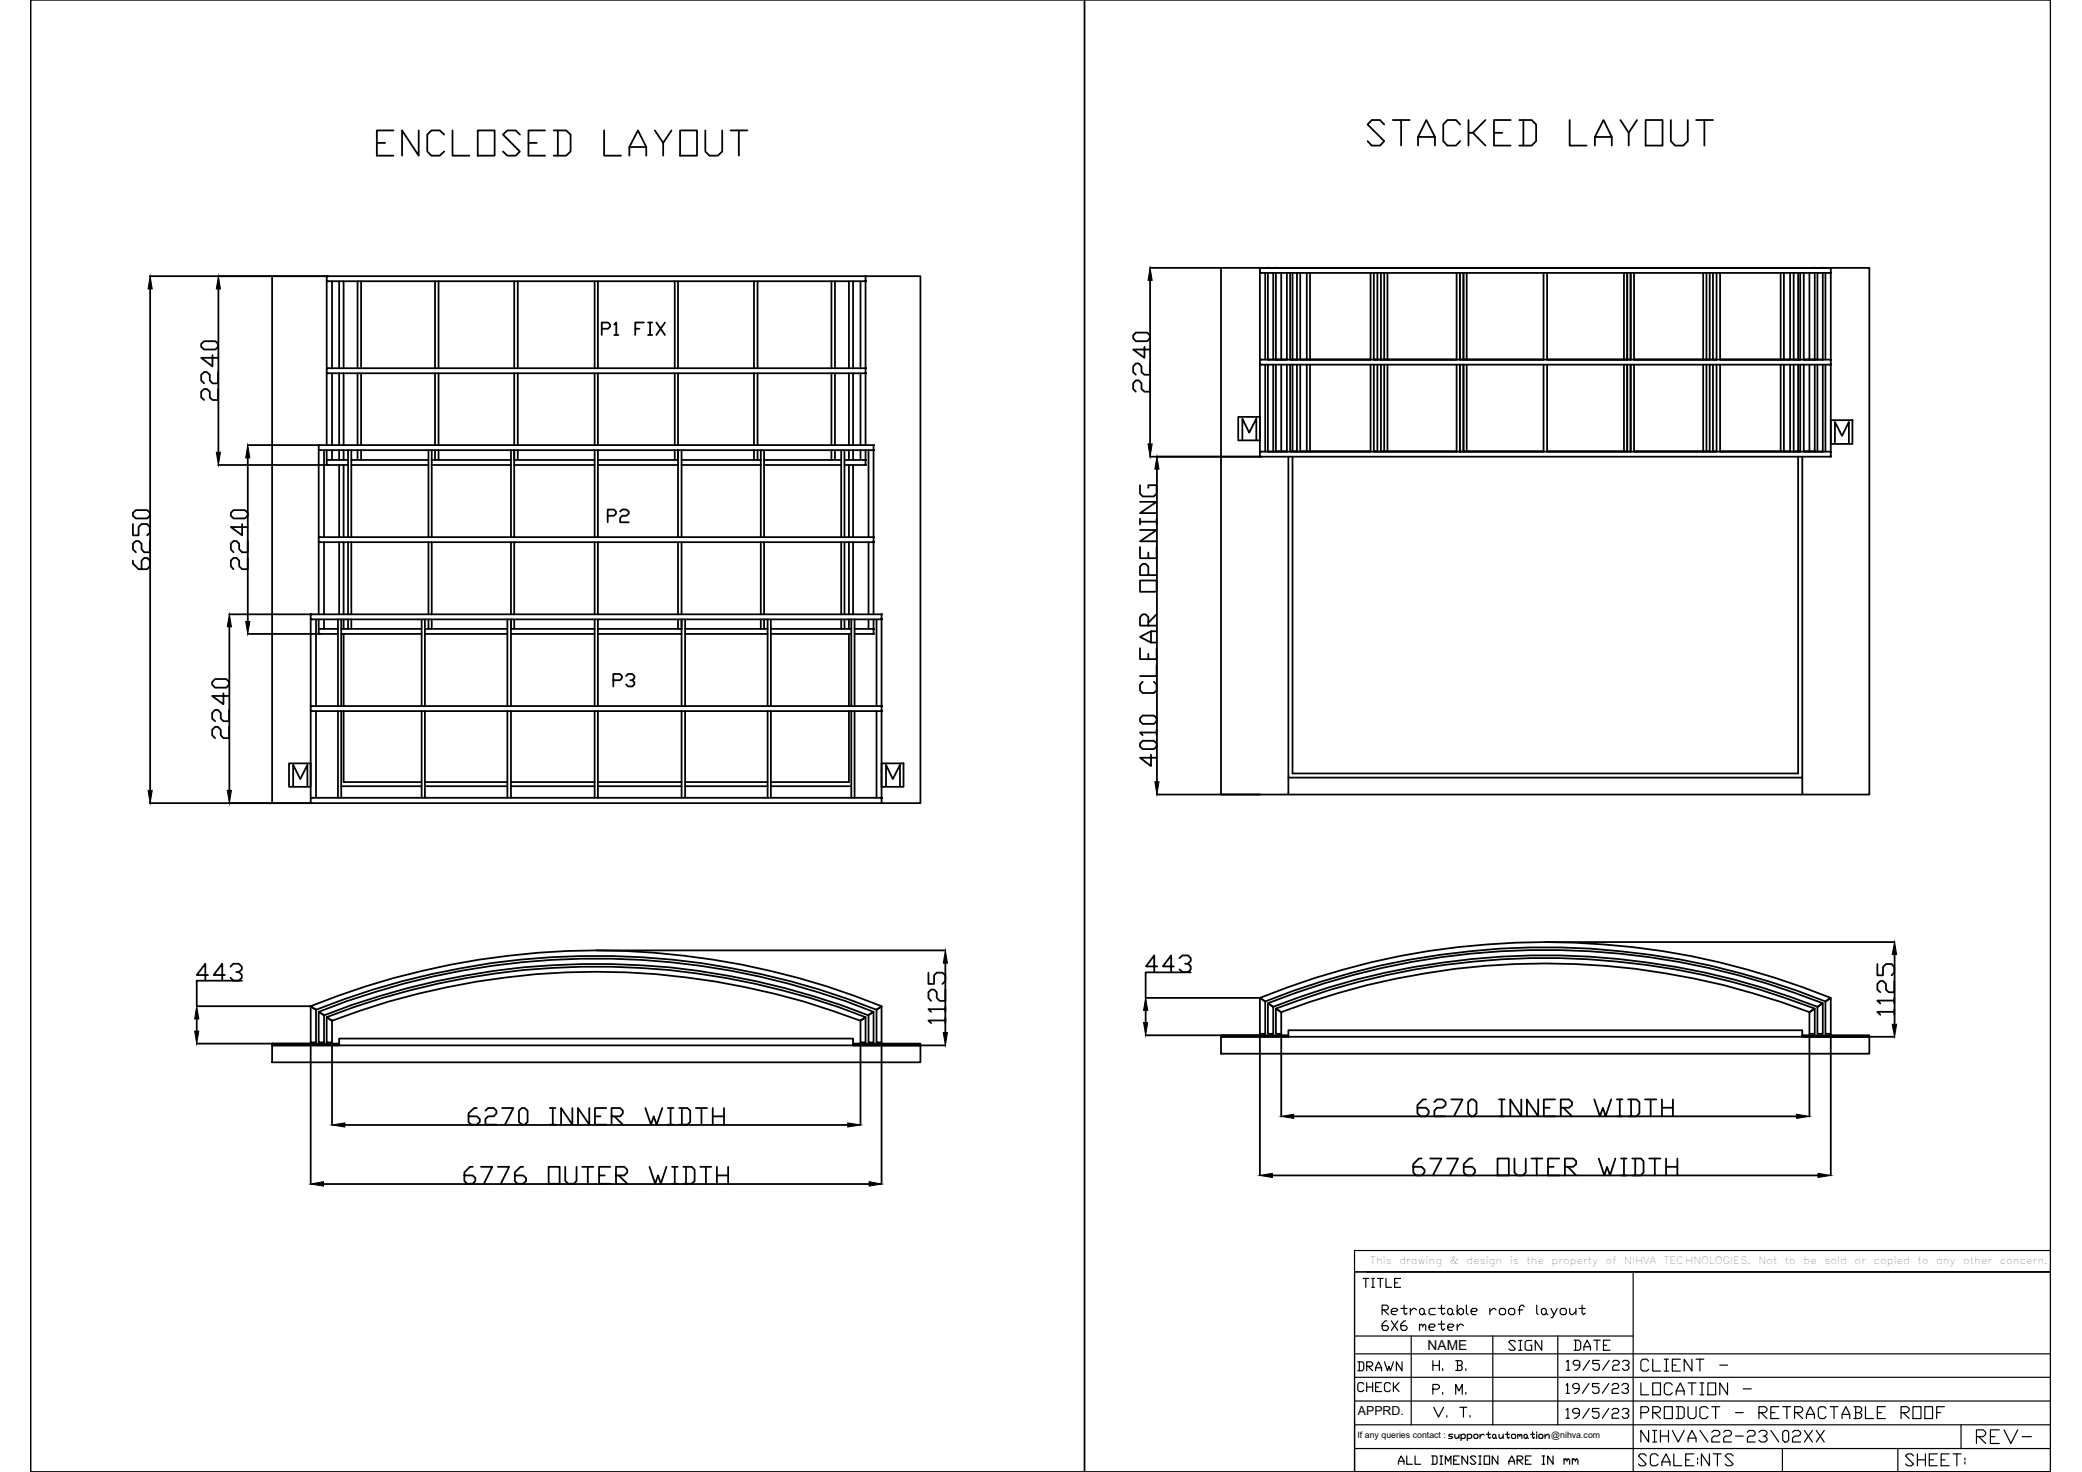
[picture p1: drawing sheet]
<svg xmlns="http://www.w3.org/2000/svg" width="297mm" height="210mm" viewBox="0 0 297 210" stroke-linecap="round" stroke-linejoin="round" font-family="sans-serif">
<!-- layer: 0 -->
<g fill="none" stroke="#000" stroke-width=".25">
<path d="M4.4 0h288.2v209.9h-288.2zM154.7 0v209.9M21.4 39.4h25.3M38.8 39.4v75.1h5.6M46.7 40v.1M46.7 39.4h.1M123.4 39.4h.1M123.4 39.4h7.9v75.1h-5.6M123.5 39.4h.1M123.5 40v.1M164.1 38.2h18M164.1 40v23.3"/>
<path d="M174.2 38.2v75.1h9.6v-2.4M179.7 38.8l.1 .1h81.3l.1-.1M179.7 38.8v12.6M179.8 38.8l.1 .1M179.8 38.2h.1M179.8 38.9h.1M179.9 38.2l-.1 .1M180.5 38.9v12.4M180.9 38.9v12.4M180.9 38.2h79.1M181 38.2h.1M181.7 38.9v12.4"/>
<path d="M182 38.9v12.4M182.1 38.2h76.8M182.1 38.2h.1M182.8 38.9v12.4M183.6 38.9v12.4h-2.7M184.1 38.9v12.4h11.4v-12.4M184.4 38.9v12.4M185 38.9v12.4M185.5 38.9v12.4M186.4 38.9v12.4M186.9 38.9v12.4M196 38.9v12.4h11.8v-12.4"/>
<path d="M196.5 38.9v12.4M197 38.9v12.4M197.5 38.9v12.4M198 38.9v12.4M208.3 38.9v12.4M208.8 38.9v12.4M209.3 38.9v12.4M220.2 38.9v12.4h-11.9M220.7 38.9v12.4h12v-12.4M231.7 38.9v12.4M232.2 38.9v12.4M232.6 38.9v12.4"/>
<path d="M233.1 38.9v12.4h11.8v-12.4M243 38.9v12.4M243.5 38.9v12.4M243.9 38.9v12.4M244.4 38.9v12.4M245.4 38.9v12.4h11.4v-12.4M254 38.9v12.4M254.5 38.9v12.4M255.4 38.9v12.4M255.9 38.9v12.4M256.5 38.9v12.4M257.3 38.9v12.4h2.7"/>
<path d="M258.1 38.9v12.4M258.8 38.2h.1M258.8 38.2h7.9v75.1h-9.6v-2.4M258.9 38.9v12.4M259.3 38.9v12.4M260 38.2h.1M260.1 38.9v12.4M260.4 38.9v12.4M261.1 38.2h.1M261.1 38.9h.1M261.1 38.2l.1 .1M261.2 38.8l-.1 .1"/>
<path d="M261.2 38.3v-.1h-81.5v.6M261.2 38.3v26.7M21.4 41.2v71.5M28.7 49l.4-.3h1.6l.4 .3v.5l-.4 .3h-1.6l-.4-.3zM30.3 50.6v1.7l-1.6-1.3h2.4M31.1 55.5v1.5h-.8l-.4-.3v-.8l-.4-.4h-.4l-.4 .4v.8l.4 .3M31.1 53.1v1.6h-.8l-.4-.5v-.8l-.4-.3h-.4l-.4 .3v.8l.4 .5M31.2 41.2v23.3M46.6 40l.1-.6h76.8v24.1M46.6 40l.1 .1h76.8v-.1M46.6 53.1l.1 .1h76.7l.1-.1M46.6 40v12.5"/>
<path d="M46.6 53.1v10.4M46.7 53.1v.1M46.7 40.1h.1M46.7 52.5h.1M46.7 53.2h.1M47.4 40.1v12.4M47.4 53.2v10.3M48.4 40.1v12.4M48.4 53.2v10.3M49 40.1v12.4M49 53.2v10.3M51 40.1v12.4"/>
<path d="M51 53.2v10.3M51.5 40.1v12.4M51.5 53.2v10.3M62.1 40.1v12.4M62.1 53.2v10.3M62.6 40.1v12.4M62.6 53.2v10.3M73.4 40.1v12.4M73.4 53.2v10.3M73.9 40.1v12.4M73.9 53.2v10.3M84.8 40.1v12.4"/>
<path d="M84.8 53.2v10.3M85.3 40.1v12.4M85.3 53.2v10.3M96.3 40.1v12.4M96.3 53.2v10.3M96.7 40.1v12.4M96.7 53.2v10.3M107.6 40.1v12.4M107.6 53.2v10.3M108.1 40.1v12.4M108.1 53.2v10.3M118.6 40.1v12.4"/>
<path d="M118.6 53.2v10.3M119.1 40.1v12.4M119.1 53.2v10.3M121.1 40.1v12.4M121.1 53.2v10.3M121.7 40.1v12.4M121.7 53.2v10.3M122.8 40.1v12.4M122.8 53.2v10.3M123.4 40.1h.1M123.4 52.5h.1M123.4 53.2h.1"/>
<path d="M123.5 52.5h.1M123.5 52.5h-76.8l-.1 .6M123.5 53.1v.1M162.1 47.4h1.6l.4 .5v.3l-.4 .5h-1.6l-.4-.5v-.3zM163.3 49.5v1.5l-1.6-1.2h2.4M164.1 54.2v1.7h-.8l-.4-.4v-.8l-.4-.5h-.4l-.4 .5v.8l.4 .4M164.1 51.8v1.6h-.8l-.4-.3v-.8l-.4-.5h-.4l-.4 .5v.8l.4 .3M176.7 59.5h3v3.3h-3zM179.7 51.9v.1h81.5v-.1M179.7 51.9v13.2h.1h81.3l.1-.1M179.8 51.9l.1 .1M179.8 51.3h.1"/>
<path d="M179.8 52h.1M179.9 51.3h-.1M180.5 52v12.4M180.9 52v12.4M181 51.3h.1M181.7 52v12.4M182 52v12.4M182.1 51.3h.1M182.8 52v12.4M183.6 52v12.4h-2.7M184.1 52v12.4h11.4v-12.4M184.4 52v12.4"/>
<path d="M185 52v12.4M185.5 52v12.4M186.4 52v12.4M186.9 52v12.4M196 52v12.4h11.8v-12.4M196.5 52v12.4M197 52v12.4M197.5 52v12.4M198 52v12.4M208.3 51.3h.1M208.3 52v12.4h11.9v-12.4M208.8 52v12.4"/>
<path d="M209.3 52v12.4M220.7 52v12.4h12v-12.4M231.7 52v12.4M232.2 52v12.4M232.6 52v12.4M233.1 52v12.4h11.8v-12.4M243 52v12.4M243.5 52v12.4M243.9 52v12.4M244.4 52v12.4M245.4 52v12.4h11.4v-12.4M254 52v12.4"/>
<path d="M254.5 52v12.4M255.4 52v12.4M255.9 52v12.4M256.5 52v12.4M257.3 52v12.4h2.7M258.1 52v12.4M258.8 51.3h.1M258.9 52v12.4M259.3 52v12.4M260 51.3h.1M260.1 52v12.4M260.4 52v12.4"/>
<path d="M261.1 51.3h.1M261.1 52h.1M261.2 51.9l-.1 .1M261.2 51.4l-.1-.1h-81.3h-.1v.6M261.2 59.9h3.1v3.4h-3.1zM19 79.9v.5l.8 .8h1.2l.4-.5v-.8l-.4-.3h-.4l-.4 .3v1.3M19 74.7v1.6h.8v-1.1l.4-.5h.8l.4 .5v.8l-.4 .3M19 73.1l.4-.4h1.6l.4 .4v.4l-.4 .4h-1.6l-.4-.4zM21.4 77.1v1.7h-.8l-.4-.5v-.8l-.4-.4h-.4l-.4 .4v.8l.4 .5M31.1 66.3h15.5M33.3 72.7h1.6l.4 .4v.4l-.4 .4h-1.6l-.4-.4v-.4zM34.5 74.7v1.6l-1.6-1.1h2.4"/>
<path d="M35.3 79.6v1.6h-.8l-.4-.5v-.8l-.4-.3h-.4l-.4 .3v.8l.4 .5M35.3 77.1v1.7h-.8l-.4-.5v-.8l-.4-.4h-.4l-.4 .4v.8l.4 .5M35.3 63.5h10.3M35.3 65.3v23.3M45.5 64.1v-.6h79.1v24.1M45.5 64.1h79.1M45.5 77.2v.1h79.1v-.1M45.5 64.1v12.6M45.5 77.2v10.4M45.5 64.1l.1 .1M45.5 77.2l.1 .1M45.6 63.5h.1"/>
<path d="M45.6 64.2h.1M45.6 76.6h.1M45.6 77.3h.1M45.6 63.5h-.1M45.6 76.6l-.1 .1M46.2 64.2v12.4M46.2 77.3v10.3M46.6 64.2v1.5M46.7 66.2v.1M46.7 65.6h-.1l.1 .7h3M46.7 65.6h.1M46.7 66.3h.1"/>
<path d="M46.7 65.6h3M46.7 65.6v.1M47.4 64.2v1.4M48.4 64.2v1.4M48.4 66.3v10.3M48.4 77.3v10.3M49 64.2v1.4M49 66.3v10.3M49 77.3v10.3M49.7 64.2v12.4M49.7 77.3v10.3M50.1 64.2v12.4"/>
<path d="M50.1 77.3v10.3M50.1 65.6h11M50.1 66.3h11M51 64.2v1.4M51.5 64.2v1.4M61.1 64.2v12.4M61.1 77.3v10.3M61.6 64.2v12.4M61.6 77.3v10.3M61.6 65.6h11.3M61.6 66.3h11.3M62.1 64.2v1.4"/>
<path d="M62.6 64.2v1.4M72.9 64.2v12.4M72.9 77.3v10.3M73.4 64.2v12.4M73.4 77.3v10.3M73.4 65.6h11.4M73.4 66.3h11.4M73.9 64.2v1.4M84.8 64.2v12.4M84.8 77.3v10.3M85.3 64.2v12.4M85.3 77.3v10.3"/>
<path d="M85.3 65.6h11.4M85.3 66.3h11.4M96.3 64.2v1.4M96.7 64.2v12.4M96.7 77.3v10.3M97.2 64.2v12.4M97.2 77.3v10.3M97.2 65.6h11.3M97.2 66.3h11.3M107.6 64.2v1.4M108.1 64.2v1.4M108.5 64.2v12.4"/>
<path d="M108.5 77.3v10.3M109 64.2v12.4M109 77.3v10.3M109 65.6h11M109 66.3h11M118.6 64.2v1.4M119.1 64.2v1.4M120 64.2v12.4M120 77.3v10.3M120.5 64.2v12.4M120.5 77.3v10.3M120.5 65.6h2.9"/>
<path d="M121.1 64.2v1.4M121.1 66.3v10.3M121.1 77.3v10.3M121.7 64.2v1.4M121.7 66.3v10.3M121.7 77.3v10.3M122.8 64.2v1.4M123.4 65.6h.1M123.4 66.3h.1M123.4 65.6l.1 .1M123.5 65.6v.1M123.5 64.2v2.1h-3"/>
<path d="M123.5 66.2v.1M123.9 64.2v12.4M123.9 77.3v10.3M124.6 63.5h.1M124.6 64.2h.1M124.6 76.6h.1M124.6 77.3h.1M124.6 76.6l.1 .1M124.6 76.7v-.1h-79.1v.6M124.7 64.1l-.1 .1M124.7 77.2l-.1 .1M162.6 78v1.6h2.4v-1.6"/>
<path d="M162.6 75.6h2.4l-2.4 1.6h2.4M162.6 71.6h2.4l-2.4 1.6h2.4M162.6 69.2v1.2l.4 .4h1.6l.4-.4v-1.2h-1.2v.4M162.6 74v.8M162.6 74.4h2.4M163.8 78.8v.8M164.1 65.1h15.7M165 74v.8M165.1 66.9v44.6M177.2 62.7v-3l1 2 1-2v3M179.7 64.5v-.1h81.5v.1M179.8 65l.1 .1"/>
<path d="M179.8 64.4h.1M179.8 65.1h.1M179.9 64.4l-.1 .1M181 64.4h.1M182.1 64.4h.1M183.6 64.4h-1.5M183.8 65.1v45.8h73.3v-45.8M184.1 64.4h.9M184.4 65.1v45.2h72.1v-45.2M185.5 64.4h10M196 64.4h.5M197 64.4h10.8"/>
<path d="M208.3 64.4h.1M208.8 64.4h11.4M220.7 64.4h11.5M232.6 64.4h.1M233.1 64.4h10.8M244.4 64.4h.5M245.4 64.4h10M255.9 64.4h.9M257.3 64.4h1.5M258.8 64.4h.1M260 64.4h.1M261.1 64.4h.1"/>
<path d="M261.1 65.1h.1M261.1 64.4l.1 .1M261.2 65l-.1 .1M261.8 63.2v-3l1 2 1-2v3M30.3 97.3l.4-.5h1.6l.4 .5v.3l-.4 .5h-1.6l-.4-.5zM31.9 98.9v1.5l-1.6-1.2h2.4M32.7 87.6h11.7M32.7 89.4v23.3M35.3 90.4h10.3M44.3 88.2l.1 .1h81.3l.1-.1M44.4 88.2v.1M44.4 87.6h.1"/>
<path d="M44.4 88.3h.1M45.1 88.3v12.4M45.5 88.3v2.1h2.7M45.5 90.3l.1 .1M45.6 89.7l-.1 .1M45.6 89.7h.1M45.6 90.4h.1M45.6 89.7h2.6M45.6 89.7h-.1M46.2 88.3v1.4M48.2 88.3v12.4M48.7 88.3v12.4"/>
<path d="M48.7 89.7h11.5M48.7 90.4h11.5M49 88.3v1.4M49 90.4v10.3M49.7 88.3v1.4M50.1 88.3v1.4M60.2 88.3v12.4M60.6 88.3v12.4M60.6 89.7h11.8M60.6 90.4h11.8M61.1 88.3v1.4M61.6 88.3v1.4"/>
<path d="M72.4 88.3v12.4M72.9 88.3v12.4M72.9 89.7h11.9M72.9 90.4h11.9M73.4 88.3v1.4M84.8 88.3v12.4M85.3 88.3v12.4M85.3 89.7h11.9M85.3 90.4h11.9M96.7 88.3v1.4M97.2 88.3v12.4M97.7 88.3v12.4"/>
<path d="M97.7 89.7h11.8M97.7 90.4h11.8M108.5 88.3v1.4M109 88.3v1.4M109.5 88.3v12.4M110 88.3v12.4M110 89.7h11.5M110 90.4h11.5M120 88.3v1.4M120.5 88.3v1.4M121.1 88.3v1.4M121.1 90.4v10.3"/>
<path d="M121.5 88.3v12.4M121.9 88.3v12.4M121.9 89.7h2.7M123.9 88.3v1.4M124.6 89.7h.1M124.6 90.4h.1M124.6 89.7v.1M124.6 88.3v2.1h-2.7M124.7 90.3l-.1 .1M125.1 88.3v12.4M125.7 87.6h.1M125.7 88.3h.1"/>
<path d="M125.8 87.6h.1M125.8 88.2v.1M162.6 92.4v1.6h2.4v-1.6M162.6 82.8h2.4v1.6h-2.4zM163 97.2l-.4 .4v.8l.4 .4h1.6l.4-.4v-.8l-.4-.4M163.8 89.2v-1.2l-.4-.4h-.4l-.4 .4v1.2h2.4M163.8 82v-1.2l-.4-.4h-.4l-.4 .4v1.2h2.4M163.8 93.2v.8M164.2 90v1.6M165 94.8v1.6h-2.4M165 90h-.8l-1.6 .8 1.6 .8h.8M165 87.6l-1.2 1.2"/>
<path d="M21.4 114.5h23M32.7 103.6v1.7h-.8l-.4-.5v-.7l-.4-.5h-.4l-.4 .5v.7l.4 .5M32.7 101.2v1.6h-.8l-.4-.3v-.8l-.4-.5h-.4l-.4 .5v.8l.4 .3M41.2 108.9h3.1v3.3h-3.1zM41.8 112.1v-3l1 2 1.1-2v3M44.3 113.8l.1-26.2h81.4l-.1 26.9h-81.3l-.1-.1v-.6h.1h81.3h.1M44.3 100.8l.1-.1h81.4v.1M44.3 101.3l.1 .1h81.4v-.1M44.4 101.3v.1M44.4 114.4v.1M44.4 100.7h.1M44.4 101.4h.1"/>
<path d="M44.4 113.8h.1M44.4 114.5h.1M45.1 101.4v12.4M48.2 101.4v12.4M48.7 101.4v12.4M48.7 112.1h11.5M49 101.4v10.1h11.2M60.2 101.4v12.4M60.6 101.4v12.4M60.6 111.5h11.8M60.6 112.1h11.8M72.4 101.4v12.4"/>
<path d="M72.9 101.4v12.4M72.9 111.5h11.9M72.9 112.1h11.9M84.8 101.4v12.4M85.3 101.4v12.4M85.3 111.5h11.9M85.3 112.1h11.9M97.2 101.4v12.4M97.7 101.4v12.4M97.7 111.5h11.8M97.7 112.1h11.8M109.5 101.4v12.4"/>
<path d="M110 101.4v12.4M110 112.1h11.5M121.1 101.4v10.1h-11.1M121.5 101.4v12.4M121.9 101.4v12.4M125.1 101.4v12.4M125.7 100.7h.1M125.7 101.4h.1M125.7 113.8h.1M125.7 114.5h.1M125.8 100.7h.1M125.8 113.8h.1"/>
<path d="M125.8 108.9h3.1v3.3h-3.1zM125.8 101.3v.1M125.8 114.4v.1M126.4 112.1v-3l1 2 1-2v3M162.6 106l.4-.4h1.6l.4 .4v.4l-.4 .4h-1.6l-.4-.4zM162.6 102.4l.4-.4h1.6l.4 .4v.4l-.4 .4h-1.6l-.4-.4zM164.2 107.6v1.6l-1.6-1.2h2.4M165 104.5h-2.4l.4 .3M165 104v.8M165.1 113.3h14.7M183.8 113.3h73.3M29.7 139h-1.6l1.2-1.6v2.4"/>
<path d="M32.1 139h-1.6l1.2-1.6v2.4M32.9 137.9l.4-.5h.8l.4 .5v.3l-.4 .4h-.4M34.1 138.6l.4 .4v.4l-.4 .4h-.8l-.4-.4M34.5 139.8h-6.4v3.7h16.2M85.1 135.5h49.8M132.5 138.7v1.6h.8v-1.2l.3-.4h.9l.4 .4v.8l-.4 .4M134.9 137.3v9.9M165.1 137.8h-1.6l1.2-1.6v2.4M167.5 137.8h-1.6l1.2-1.6v2.4M168.3 136.6l.4-.4h.8l.4 .4v.4l-.4 .4h-.4M169.5 137.4l.4 .4v.4l-.4 .4h-.8l-.4-.4M169.9 138.7h-6.5v3.6h16.3"/>
<path d="M220.5 134.3h49.8M267.8 137.5v1.6h.8v-1.2l.5-.4h.8l.4 .4v.8l-.4 .4M270.3 139.9v1.6h-.8l-.4-.4v-.8l-.5-.4h-.3l-.5 .4v.8l.5 .4M270.3 136.1v10M28.1 148.8h16.2M28.1 145.3v1.7M38.8 148.8h9.6v.3h-9.6zM38.8 149.1h92.5v2.4h-92.5zM44.3 143.5a107.9 107.9 0 0 1 81.5 0l-.7 .5a108.1 108.1 0 0 0-80.1 0zM44.3 143.5l.8 .5v4.6h-.8zM44.3 148.6v20.2M45.5 144.3a106.9 106.9 0 0 1 79.1 0l-.7 .5a106.4 106.4 0 0 0-77.7 0z"/>
<path d="M45.5 144.3l.7 .5v3.8h-.7zM46.6 145a106 106 0 0 1 76.9 0l-.7 .6a105.2 105.2 0 0 0-75.4 0zM46.6 145l.8 .6v3h-.8zM47.4 148.6v11.8M48.4 148.8v-.7h73.3v.7M68 158h-.4l-.8 .8v1.2l.4 .4h.8l.5-.4v-.4l-.5-.4h-1.2M69.3 158.4l.3-.4h.8l.4 .4v.4l-.4 .4h-.8l-.3 .4v.8h1.5M71.6 158h1.6l-1.1 2.4M74 158.4l.5-.4h.3l.5 .4v1.6l-.5 .4h-.3l-.5-.4zM78.4 158h.8M78.9 158v2.4M81.7 158v2.4l-1.6-2.4v2.4"/>
<path d="M84.1 158v2.4l-1.6-2.4v2.4M84.9 159.2h.8M86.5 158h-1.6v2.4h1.6M87.2 159.2h1.3l.4-.4v-.4l-.4-.4h-1.3v2.4M87.7 159.2l1.2 1.2M92.1 158l.8 2.4 .4-1.2 .4 1.2 .8-2.4M95.3 158h.8M95.7 158v2.4M96.9 158h1.2l.4 .4v1.6l-.4 .4h-1.2M97.3 158v2.4M99.3 158h1.6M100.1 158v2.4"/>
<path d="M101.7 159.2h1.6M101.7 158v2.4M103.3 158v2.4M121.7 148.8h9.6v.3h-9.6zM121.8 149.1h13.1M122.8 145.6l.7-.6v3.6h-.7zM122.8 148.6v11.8M124 144.7l.6-.4v4.3h-.7zM125.1 144l.7-.5v5.1h-.7zM125.8 148.6v20.2M134.9 145.5h-2.4l.3 .4M134.9 143.9h-2.4l.3 .4"/>
<path d="M134.9 141.1v1.6h-.8l-.5-.4v-.8l-.3-.4h-.5l-.3 .4v.8l.3 .4M163.4 147.6h16.3M163.4 144.1v1.7M174.2 147.6h9.6v.2h-9.6zM174.2 147.8h92.5v2.5h-92.5zM179.7 142.3a108.2 108.2 0 0 1 81.5 0l-.7 .5a108.2 108.2 0 0 0-80.1 0zM179.7 142.3l.8 .5v4.6h-.8zM179.7 147.5v20.1M180.9 143.1a106.9 106.9 0 0 1 79.2 0l-.7 .4a107.4 107.4 0 0 0-69.9-2.7l-4 1.3-3.8 1.5zM180.9 143.1l.8 .5v3.8h-.8zM182 143.8a106 106 0 0 1 76.9 0l-.7 .5a106.8 106.8 0 0 0-75.5 0zM182 143.8l.8 .5v3.1h-.8z"/>
<path d="M182.8 147.5v11.7M183.8 147.6v-.7h73.3v.7M184.6 159.2h71.7M203.5 156.8h-.5l-.8 .8v1.2l.4 .4h.9l.3-.4v-.4l-.3-.4h-1.3M204.6 157.2l.4-.4h.8l.4 .4v.4l-.4 .4h-.8l-.4 .4v.8h1.6M207.1 156.8h1.6l-1.3 2.4M209.5 157.2l.3-.4h.4l.5 .4v1.6l-.5 .4h-.4l-.3-.4zM213.9 156.8h.8M214.2 156.8v2.4M217 156.8v2.4l-1.5-2.4v2.4M219.5 156.8v2.4l-1.7-2.4v2.4M220.3 158h.8"/>
<path d="M221.9 156.8h-1.6v2.4M222.7 158h1.2l.4-.4v-.4l-.4-.4h-1.2v2.4M223.1 158l1.2 1.2M227.5 156.8l.8 2.4 .4-1.2 .4 1.2 .8-2.4M230.7 156.8h.8M231.1 156.8v2.4M232.3 156.8h1.2l.4 .4v1.6l-.4 .4h-1.2M232.7 156.8v2.4M234.7 156.8h1.6M235.5 156.8v2.4M237.1 158h1.6M237.1 156.8v2.4"/>
<path d="M238.7 156.8v2.4M257.1 147.6h9.6v.2h-9.6zM257.1 147.8h13.2M258.1 144.3l.8-.5v3.6h-.8zM258.1 147.5v11.7M259.3 143.6l.8-.5v4.3h-.8zM260.4 142.8l.8-.5v5.1h-.8zM261.2 147.5v20.1M270.3 144.3h-2.5l.5 .4M270.3 142.7h-2.5l.5 .4M270.3 142.3v.8M270.3 143.9v.8"/>
<path d="M46.1 168.8h77.9M49.2 160.4h71.7M67.4 166.4h-.3l-.8 .8v1.2l.3 .4h.8l.4-.4v-.4l-.4-.4h-1.1M68.6 166.4h1.6l-1.2 2.4M71 166.4h1.6l-1.1 2.4M74.6 166.4h-.3l-.9 .8v1.2l.4 .4h.8l.5-.4v-.4l-.5-.4h-1.2M78.3 166.4h1.5v2.4h-1.5zM78.4 160.4h.8M80.6 166.4v2l.5 .4h.8l.4-.4v-2M83.1 166.4h1.6M83.9 166.4v2.4M85.5 167.6h.8"/>
<path d="M87.1 166.4h-1.6v2.4h1.6M87.9 167.6h1.2l.4-.4v-.4l-.4-.4h-1.2v2.4M88.3 167.6l1.2 1.2M92.7 166.4l.8 2.4 .4-1.2 .4 1.2 .8-2.4M95.3 160.4h.8M95.9 166.4h.8M95.9 168.8h.8M96.3 166.4v2.4M97.5 166.4h1.2l.4 .4v1.6l-.4 .4h-1.2M97.9 166.4v2.4M99.9 166.4h1.6M100.7 166.4v2.4"/>
<path d="M102.3 167.6h1.6M102.3 166.4v2.4M103.9 166.4v2.4M181.5 167.6h77.9M202.8 165.2h-.4l-.8 .8v1.2l.4 .4h.8l.4-.4v-.4l-.4-.4h-1.2M204 165.2h1.7l-1.3 2.4M206.5 165.2h1.5l-1.2 2.4M210.1 165.2h-.5l-.8 .8v1.2l.5 .4h.8l.3-.4v-.4l-.3-.4h-1.3M213.7 165.2h1.6v2.4h-1.6zM216.1 165.2v2l.4 .4h.8l.4-.4v-2M218.5 165.2h1.5M219.2 165.2v2.4"/>
<path d="M220.9 166.4h.8M222.5 165.2h-1.6v2.4M223.3 166.4h1.2l.4-.4v-.4l-.4-.4h-1.2v2.4M223.7 166.4l1.2 1.2M228.1 165.2l.8 2.4 .4-1.2 .4 1.2 .8-2.4M231.3 165.2h.8M231.7 165.2v2.4M232.9 165.2h1.2l.4 .4v1.6l-.4 .4h-1.2M233.3 165.2v2.4M235.3 165.2h1.6M236.1 165.2v2.4M237.7 166.4h1.6"/>
<path d="M237.7 165.2v2.4M239.3 165.2v2.4"/>
</g>
<g fill="none" stroke="#000" stroke-width=".17">
<path d="M193.3 178.3h99.3v3.1h-99.3zM193.3 181.4h99.3v28.5h-99.3zM193.3 199.8h99.3M193.3 196.4h99.3M193.3 193.1h99.3M193.3 181.4v28.5M193.3 190.5h39.7M194.5 182.3h.8M194.6 197.4l-.2-.2h-.5l-.2 .2v.8l.2 .2h.5l.2-.2M194.9 182.3v1.3M194.9 181.4h38.1M195 197.2v1.2"/>
<path d="M195.7 182.3h.4M195.7 183.6h.4M195.8 197.2v1.2M195.9 182.3v1.3M196.5 182.3h.8M196.9 182.3v1.3M197.1 197.2h-.8v1.2h.8M197.2 186.8h.7l.2-.2v-.2l-.2-.3h-.7v1.4M197.4 186.8l.7 .7M197.7 182.3v1.3h.8M197.9 188.4h-.3l-.4 .4v.7l.2 .2h.5l.2-.2v-.3l-.2-.2h-.7M198.4 197.4l-.2-.2h-.5l-.2 .2v.8l.2 .2h.5l.2-.2"/>
<path d="M198.5 187h.7l.2-.2-.2-.2h-.4l-.3 .2v.5l.3 .2h.4M198.5 188.4l.9 1.3M198.8 197.2v1.2M199 182.9h.4M199 197.8l.6 .6M199.4 188.4l-.9 1.3M199.8 182.3h-.8v1.3h.8M199.9 186.6h.8M200.3 186.1v1.2l.2 .2 .2-.2M200.5 188.4h-.2l-.4 .4v.7l.2 .2h.4l.2-.2v-.3l-.2-.2h-.6M201.2 186.6v.9M201.3 190.5v12.7"/>
<path d="M202.1 186.8l-.3-.2h-.2l-.4 .4M202.5 186.8l.3-.2h.2l.2 .2v.5l-.2 .2h-.2l-.3-.2zM202.5 189l.3-.2 .2 .2v.2M202.5 188.8v.9M203 189l.2-.2 .2 .2v.7M203.2 187.3l.2 .2M203.9 189.2h.7l.2-.2-.2-.2h-.5l-.2 .2v.5l.2 .2h.5M204.4 198.1h.7l.3-.2v-.3l-.3-.2h-.7v1.4M204.4 194v1.4M204.4 194.7h1M204.8 186.6h-.7l-.2 .2v.5l.2 .2h.7M205.2 186.6h.9"/>
<path d="M205.2 188.8h.9M205.4 194v1.4M205.7 186.1v1.2l.2 .2 .2-.2M205.7 188.4v1.1l.2 .2 .2-.2M205.8 195.2v.2M205.8 198.6v.2M206.5 186.8l.3-.2h.2l.2 .2v.5l-.2 .2h-.2l-.3-.2zM206.5 189.2h.7l.2-.2-.2-.2h-.4l-.3 .2v.5l.3 .2h.4M207.2 187.3l.2 .2M207.7 194h.7l.2 .2v.3l-.2 .2M207.7 198.8v-1.4l.5 .9 .4-.9v1.4M207.9 187l.4-.4h.2l.3 .2v.5l-.3 .2h-.2z"/>
<path d="M207.9 186.1v1.4M207.9 188.8v.9M207.9 194.7h.5l.2 .3v.2l-.2 .2h-.7M207.9 194v1.4M208.8 189l-.3-.2h-.2l-.4 .4M209.1 195.2v.2M209.1 198.6v.2M209.2 186.1v1.2l.3 .2M209.9 187h.7l.2-.2-.2-.2h-.5l-.2 .2v.5l.2 .2h.5M212.6 186.6v.9M213 190.5v12.7M213.4 186.8l-.2-.2h-.2l-.4 .4"/>
<path d="M213.9 186.8l.2-.2h.5l.2 .2v.5l-.2 .2h-.5l-.2-.2zM215.2 186.8l.3-.2h.4l.2 .2v.5l-.2 .2h-.4l-.3-.2zM216.6 186.8h.7M217.5 186.4l-.2-.3h-.3l-.2 .3v1.1M219.2 186.1v1.2l.3 .2M219.9 186.8l.2-.2h.3l.2 .2v.5l-.2 .2h-.3l-.2-.2zM220.6 187.3l.2 .2M221.3 186.6l.4 .9M222.2 186.6l-.7 1.3h-.2M222.2 190.5v12.7M222.6 186.8l.2-.2h.5l.2 .2v.5l-.2 .2h-.5l-.2-.2zM223.4 197.5l.2-.2v1.4"/>
<path d="M223.4 198.7h.5M223.5 194.2l.2-.2v1.4M223.5 195.4h.5M223.9 186.6v.7l.3 .2h.2l.4-.5M224.8 186.6v.9M225.3 186.6h.8M225.3 198h-.7l-.2-.2v-.3l.2-.2h.5l.2 .2v.7l-.5 .5h-.2M225.4 194.7h-.7l-.2-.2v-.3l.2-.2h.4l.3 .2v.7l-.5 .5h-.2M225.7 186.1v1.2l.2 .2 .2-.2M226.7 197.3l-.9 1.4M226.8 194l-1 1.4M228.1 197.3h-.9v.5h.7l.2 .2v.5l-.2 .2h-.5l-.2-.2"/>
<path d="M228.2 194h-1v.5h.8l.2 .2v.4l-.2 .3h-.5l-.3-.3M229.5 197.3l-.9 1.4M229.6 194l-1 1.4M230 197.5l.3-.2h.4l.2 .2v.3l-.2 .2h-.4l-.3 .2v.5h.9M230.1 194.2l.2-.2h.5l.2 .2v.3l-.2 .2h-.5l-.2 .2v.5h.9M292.6 181.4h-59.6v28.5M193.3 203.2h99.3v3.4h-99.3M199.5 208.8v-.4l.4-.8 .4 .8v.4M199.5 208.4h.8M200.7 207.6v1.2h.8M200.8 209.9h91.8M201.9 207.6v1.2h.8"/>
<path d="M204.3 207.6h.6l.1 .2v.8l-.1 .2h-.6M204.4 207.6v1.2M204.6 200.7l.6 1.4 .8-1.4M205.4 207.6h.4M205.4 208.8h.4M205.6 207.6v1.2M206.2 208.8v-1.2l.4 .8 .4-.8v1.2M206.4 201.9v.2M207.3 204.5h-.5l-.1 .2 .1 .1h.3l.2 .1-.2 .2h-.4M207.4 208.2h.4M207.6 204.5v.4l.1 .2h.2l.3-.3M208.2 204.5v.6"/>
<path d="M208.2 207.6h-.8v1.2h.8M208.3 200.7h1M208.4 204.7l.2-.2h.3l.1 .2v.2l-.1 .2h-.5M208.4 204.5v.9M208.8 200.7v1.4M209.3 204.7l.2-.2h.3l.2 .2v.2l-.2 .2h-.5M209.3 204.5v.9M209.4 207.6v1.2l-.8-1.2v1.2M209.7 201.9v.2M210.3 204.7l.1-.2h.3l.2 .2v.2l-.2 .2h-.3l-.1-.2zM210.6 207.8l-.2-.2h-.4l-.2 .2 .8 .8-.2 .2h-.4l-.2-.2M210.9 207.6h.4"/>
<path d="M210.9 208.8h.4M211.2 204.5v.6M211.2 207.6v1.2M211.8 207.6h.7v1.2h-.7zM211.8 204.7l-.3-.2-.3 .3M212 204.5h.6M212.3 204.2v.7l.2 .2 .1-.2M212.9 204.7l.3-.2 .2 .2v.2l-.3 .2-.2-.2zM213.4 204.9l.1 .2M213.7 207.6v1.2l-.8-1.2v1.2M213.9 204.5v.4l.1 .2h.2l.3-.3M214.5 204.5v.6"/>
<path d="M214.8 204.5h.5M215.1 204.2v.7l.1 .2 .1-.2M215.3 208.8v-.4l.4-.8 .4 .8v.4M215.3 208.4h.8M215.6 204.7l.2-.2h.3l.1 .2v.2l-.1 .2h-.3l-.2-.2zM216.5 208.2h.5l.3-.2v-.2l-.3-.2h-.5v1.2M216.5 204.7l.2-.2 .1 .3M216.5 204.5v.6M216.7 208.2l.6 .6M216.8 204.7l.2-.2 .1 .2v.4M217.4 204.7l.3-.2 .2 .2v.2l-.3 .2-.2-.2zM217.6 208.2h.4"/>
<path d="M217.9 204.9l.2 .2M218.4 204.5h.5M218.4 207.6h-.8v1.2h.8M218.7 204.2v.7l.1 .2 .1-.2M219.2 204.2v.2M219.2 204.5v.6M219.5 204.7l.2-.2h.3l.1 .2v.2l-.1 .2h-.3l-.2-.2zM220 207.6h.4M220 208.8h.4M220.2 207.6v1.2M220.4 204.8l.3-.3h.2l.1 .2v.4M220.4 204.5v.6"/>
<path d="M221.6 207.6v1.2l-.8-1.2v1.2M223.1 208.2l.3-.2 .2 .2v.2M223.1 208v.8M223.4 201.1l.3-.3v1.4M223.4 202.2h.5M223.6 208.2l.1-.2 .2 .2v.6M224.3 208.2l.2-.2 .2 .2v.2M224.3 208v.8M224.7 208.2l.2-.2 .2 .2v.6M225.3 201.5h-.7l-.2-.2v-.2l.2-.3h.5l.2 .3v.7l-.5 .4h-.2M226.7 200.8l-.9 1.4M228.1 200.8h-.9v.5h.7l.2 .2v.5l-.2 .2h-.5l-.2-.2"/>
<path d="M229.5 200.8l-.9 1.4M230 201.1l.3-.3h.4l.2 .3v.2l-.2 .2h-.4l-.3 .3v.4h.9M254.3 206.6v3.3"/>
</g>
<g fill="#000" stroke="#000" stroke-width=".14">
<path d="M164.1 38.2l.3 1.8h-.6zM21.4 39.4l.3 1.8h-.6zM31.2 39.4l.3 1.8h-.6zM30.9 64.5h.6l-.3 1.8zM35.3 63.5l.3 1.8h-.5zM163.8 63.3h.6l-.3 1.8zM165.1 65.1l.3 1.8h-.6zM32.7 87.6l.3 1.8h-.6zM35.1 88.6h.5l-.3 1.8zM21.1 112.7h.6l-.3 1.8zM32.4 112.7h.6l-.3 1.8zM164.8 111.5h.6l-.3 1.8z"/>
<path d="M134.9 135.5l.3 1.8h-.6zM270.3 134.3l.3 1.8h-.6zM27.8 147h.6l-.3 1.8zM28.1 143.5l.3 1.8h-.6zM134.6 147.2h.6l-.3 1.9zM163.2 145.8h.5l-.3 1.8zM163.4 142.3l.3 1.8h-.5zM182.8 159.2l1.8-.3v.6zM256.3 158.9l1.8 .3-1.8 .3zM270 146.1h.6l-.3 1.7zM44.3 168.8l1.8-.3v.6zM47.4 160.4l1.8-.3v.6z"/>
<path d="M120.9 160.1l1.9 .3-1.9 .3zM124 168.5l1.8 .3-1.8 .3zM179.7 167.6l1.8-.3v.6zM259.4 167.3l1.8 .3-1.8 .3z"/>
</g>
<g font-size="7.1">
<text x="52.6" y="23.3">ENCLOSED LAYOUT</text>
<text x="194" y="21.9">STACKED LAYOUT</text>
</g>
<g font-size="5.3">
<text x="85.4" y="75.8">P2</text>
<text x="280.8" y="207.1">REV-</text>
</g>
<g font-size="4.9">
<text x="84.7" y="49">P1 FIX</text>
<text x="86.4" y="99.1">P3</text>
<text x="232.8" y="196.8">CLIENT -</text>
<text x="232.8" y="203.6">PRODUCT - RETRACTABLE ROOF</text>
<text x="232.8" y="200">LOCATION -</text>
<text x="232.5" y="210.3">SCALE:</text>
<text x="241.7" y="210.3">NTS</text>
<text x="270.6" y="210.3">SHEET:</text>
</g>
<g font-size="4.4">
<text x="192.6" y="196.8">DRAWN</text>
<text x="214.1" y="193.7">SIGN</text>
<text x="223.3" y="193.7">DATE</text>
<text x="232.8" y="206.7">NIHVA\22-23\02XX</text>
</g>
<text font-size="2" x="203.7" y="192.5">NAME</text>
<text font-size="1.8" x="193.7" y="201.8">APPRD.</text>
<g font-size="1.4">
<text x="195.5" y="180.2">This</text>
<text x="199.7" y="180.2">drawing</text>
<text x="206.8" y="180.2">&amp;</text>
<text x="209.2" y="180.2">design</text>
<text x="215.4" y="180.2">is</text>
<text x="217.8" y="180.2">the</text>
<text x="221.4" y="180.2">property</text>
<text x="229.1" y="180.2">of</text>
<text x="231.7" y="180.2">NIHVA</text>
<text x="237.4" y="180.2">TECHNOLOGIES.</text>
<text x="250.9" y="180.2">Not</text>
<text x="254.7" y="180.2">to</text>
<text x="257.3" y="180.2">be</text>
<text x="260.3" y="180.2">sold</text>
<text x="264.6" y="180.2">or</text>
<text x="267.3" y="180.2">copied</text>
<text x="273.6" y="180.2">to</text>
<text x="276.2" y="180.2">any</text>
<text x="280.1" y="180.2">other</text>
<text x="285.3" y="180.2">concern.</text>
</g>
<g font-size="1.3">
<text x="193.7" y="205.1">If any queries contact :</text>
<text x="221.3" y="205.1">@nihva.com</text>
</g>
</svg>
